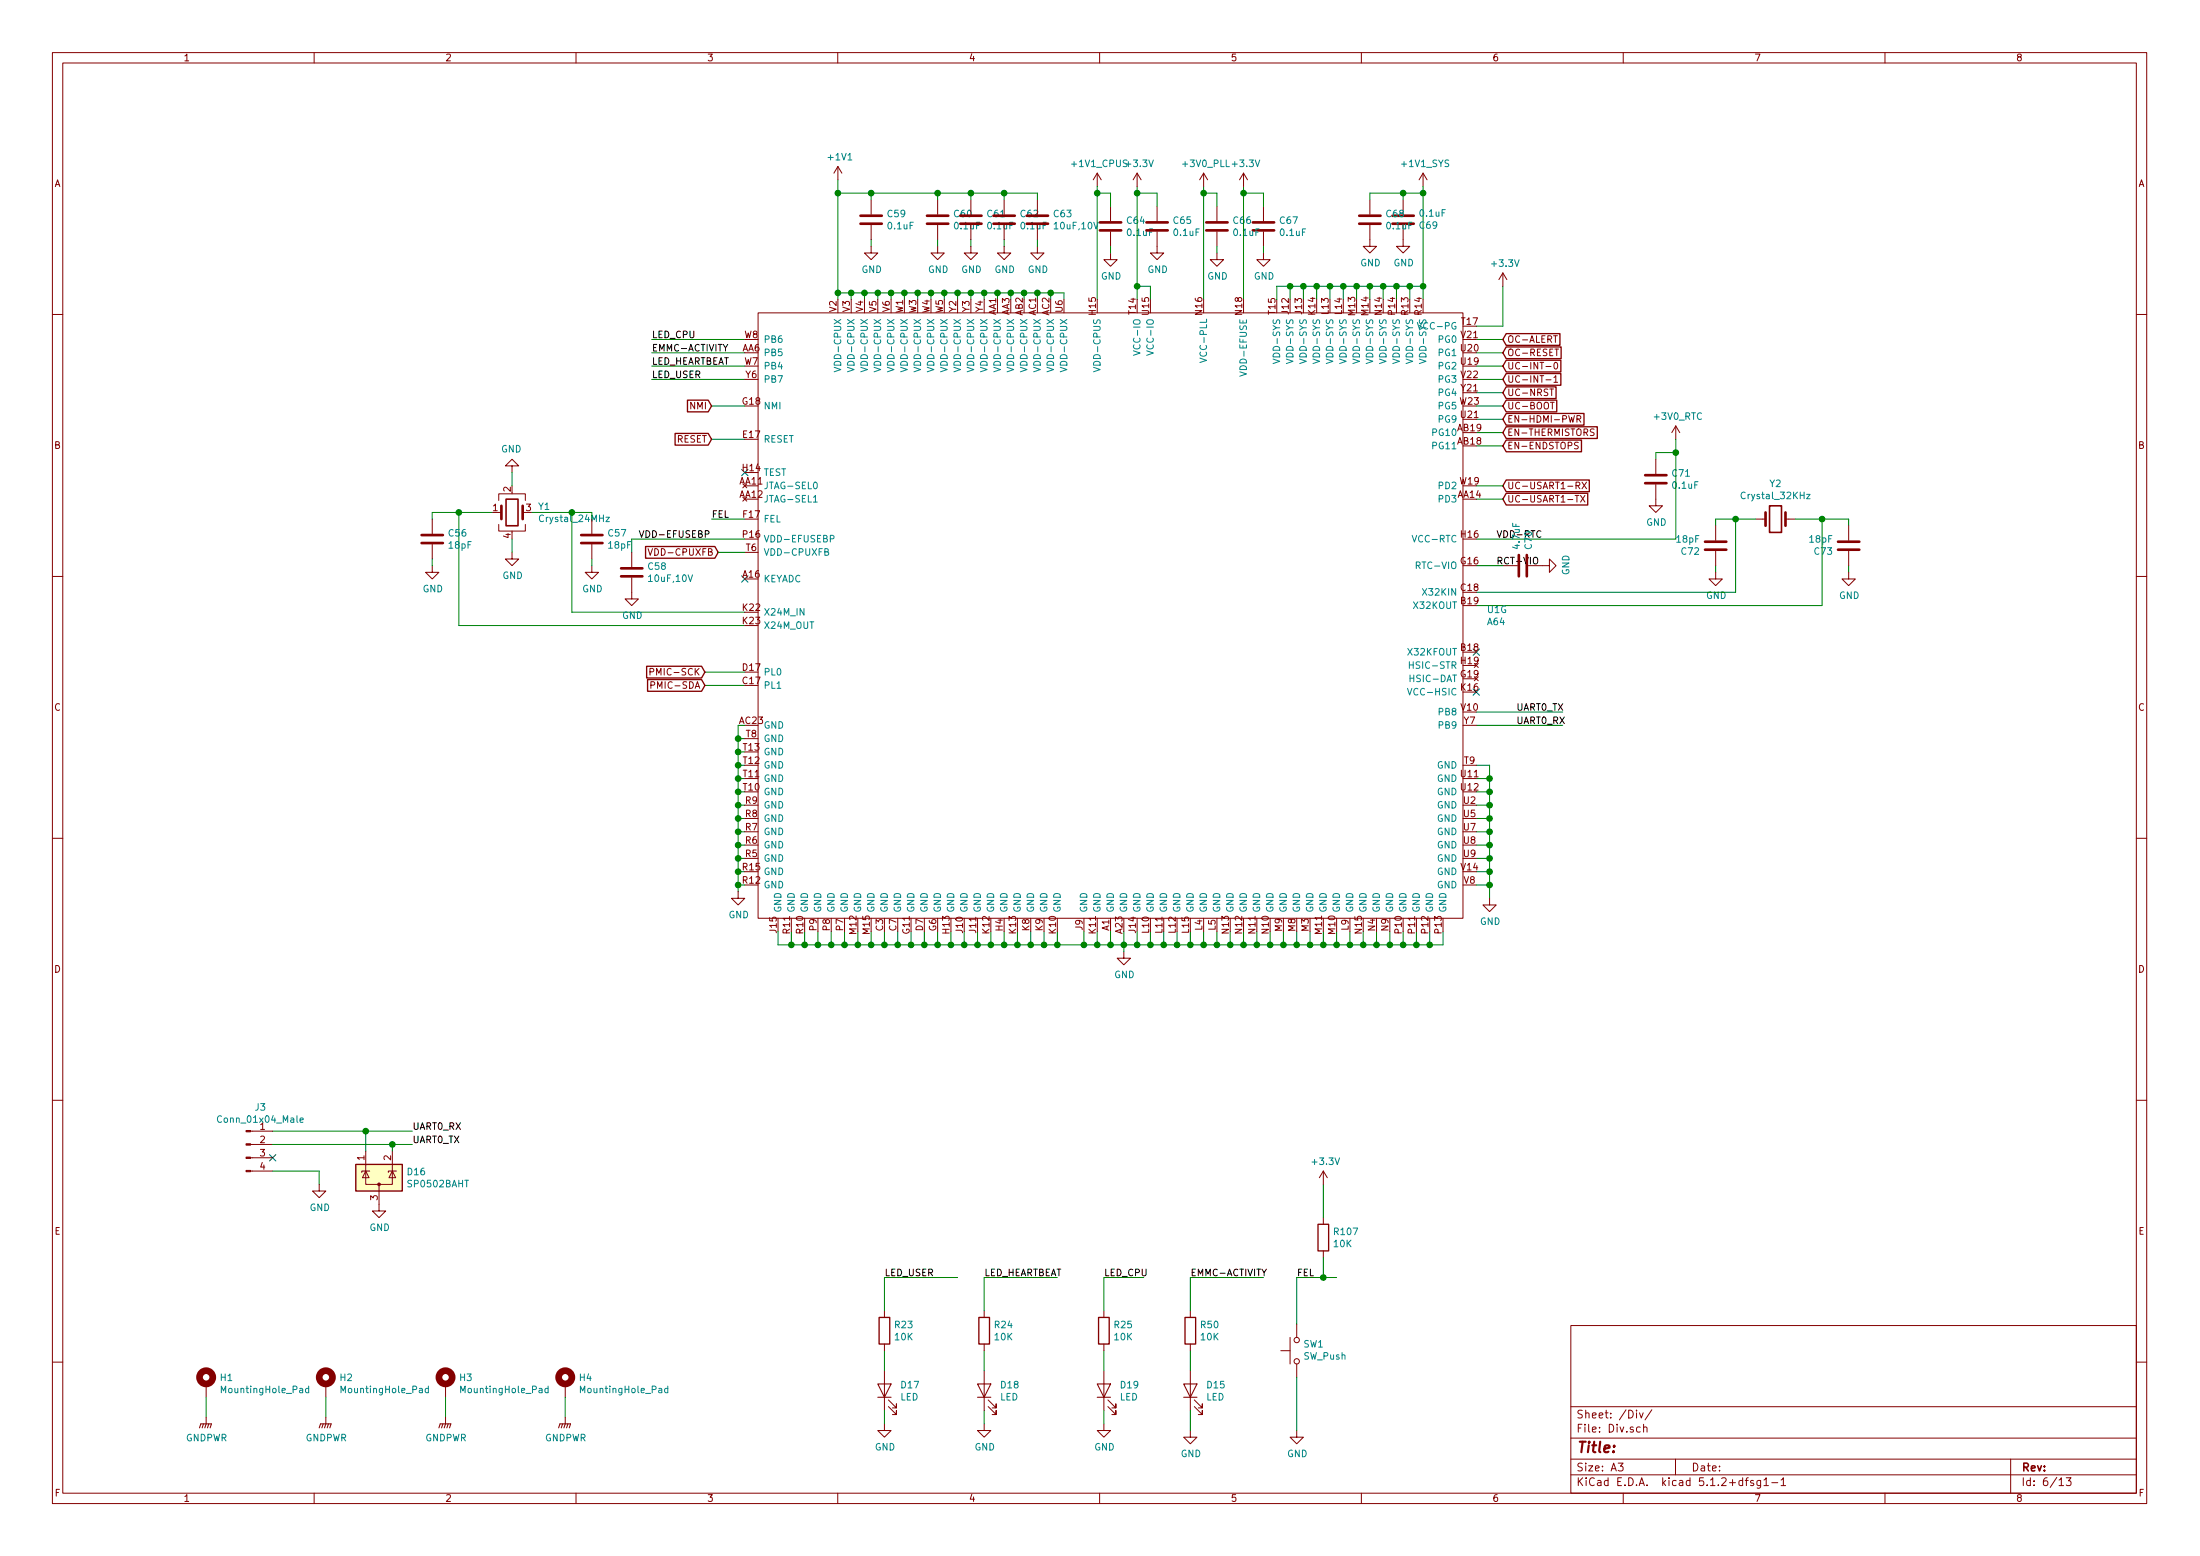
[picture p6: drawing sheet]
<svg xmlns="http://www.w3.org/2000/svg" width="420mm" height="297mm" viewBox="0 0 420 297" stroke-linecap="round" stroke-linejoin="round" font-family="sans-serif">
<g fill="none" stroke="#840000" stroke-width=".19">
<path d="M10 10h400v277h-400zM12 12h396v273.1h-396zM60 10v2M110 10v2M160 10v2M210 10v2M260 10v2M310 10v2M360 10v2M160 31.8l-.7 1.3M160 31.8v2.5M160 31.8l.8 1.3"/>
<path d="M166.4 38.1v2.8M179.1 38.1v2.8M185.4 38.1v2.8M191.8 38.1v2.8M198.1 38.1v2.8M209.5 33.1l-.7 1.2M209.5 33.1v2.5M209.5 33.1l.8 1.2M212.1 39.4v2.8M217.2 33.1l-.8 1.2M217.2 33.1v2.5M217.2 33.1l.7 1.2"/>
<path d="M221 39.4v2.8M229.9 33.1l-.8 1.2M229.9 33.1v2.5M229.9 33.1l.7 1.2M232.4 39.4v2.8M237.5 33.1l-.8 1.2M237.5 33.1v2.5M237.5 33.1l.8 1.2M241.3 39.4v2.8M261.6 38.1v2.8M268 38.1v2.8M271.8 33.1l-.8 1.2"/>
<path d="M271.8 33.1v2.5M271.8 33.1l.7 1.2M144.8 59.7h134.6v115.6h-134.6zM166.4 47v1.3h1.2l-1.2 1.3-1.3-1.3h1.3M166.4 43v2.8M179.1 47v1.3h1.2l-1.2 1.3-1.3-1.3h1.3M179.1 43v2.8M185.4 47v1.3h1.3l-1.3 1.3-1.3-1.3h1.3M185.4 43v2.8M191.8 47v1.3h1.2l-1.2 1.3-1.3-1.3h1.3M191.8 43v2.8M198.1 47v1.3h1.3l-1.3 1.3-1.3-1.3h1.3"/>
<path d="M198.1 43v2.8M212.1 48.3v1.3h1.3l-1.3 1.2-1.3-1.2h1.3M212.1 44.2v2.8M221 44.2v4.1h1.2l-1.2 1.3-1.3-1.3h1.3M232.4 48.3v1.3h1.3l-1.3 1.2-1.3-1.2h1.3M232.4 44.2v2.8M241.3 48.3v1.3h1.3l-1.3 1.2-1.3-1.2h1.3M241.3 44.2v2.8M261.6 43v4h1.3l-1.3 1.3-1.3-1.3h1.3M268 43v4h1.2l-1.2 1.3-1.3-1.3h1.3M287 52.1l-.7 1.3M287 52.1v2.5"/>
<path d="M287 52.1l.8 1.3M10 60h2M295.2 70h1M295.2 72.5h1M296 74.3h.7M296.1 76.8h.7M296.7 64.1h.7M296.8 72.1l.3-.4v1.3M296.8 73h.7M296.9 69.3l.2-.1a.67 .67 0 0 1 .4 .6 .67 .67 0 0 1-.4 .6l-.3-.4zM297 66.6h.7M299.6 79.3l.3 1.3 .3-.9 .2 .9 .3-1.3"/>
<path d="M301.2 80l.7-.1v-.4l-.7-.2v1.3M301.5 80l.4 .6M408 60h2M82.5 99.1v2.8M95.2 95.5v-1.2h5.1v1.2M95.2 97.8h.6M97.8 88.9h1.3l-1.3-1.2-1.3 1.2h1.3v1.3M99.8 97.8h.5M113 99.1v2.8M141.9 92.4l.7 .7M141.9 94.9l.7 .8M142.6 92.4l-.7 .7"/>
<path d="M142.6 94.9l-.7 .8M300.8 94.6h.7M301 92.7l.6-.1 .1-.1v-.3l-.7-.2v1.3M301.3 92.7l.4 .6M301.4 84.5l-.5-.1-.1 .1-.1 .3 .1 .2 .5 .2 .1 .3-.2 .2-.5-.1M301.9 94.6l.8 1.2M302.1 92l.9 1.3M302.7 94.6l-.8 1.2M303 92l-.9 1.3M304.4 82l-.4-.1-.3 .2 .1 .3 .6 .3v.3l-.2 .1h-.5M316.2 92.5v4.1h1.3l-1.3 1.2-1.2-1.2h1.2M316.2 87.7v2.8"/>
<path d="M320 81.3l-.7 1.3M320 81.3v2.6M320 81.3l.8 1.3M335.3 99.1h1.9M341 99.1h1.9M10 110h2M82.5 108v1.3h1.3l-1.3 1.2-1.2-1.2h1.2M82.5 103.9v2.8M95.2 100.1v1.3h5.1v-1.3M97.8 105.4v1.3h1.3l-1.3 1.3-1.3-1.3h1.3M113 108v1.3h1.3l-1.3 1.2-1.2-1.2h1.2M113 103.9v2.8"/>
<path d="M120.6 110.3v4h1.3l-1.3 1.3-1.2-1.3h1.2M120.6 105.4v2.8M123.8 104.7l.4 1.3 .4-1.3M291.8 108h4.1v-1.3l1.3 1.3-1.3 1.3v-1.3M327.7 109.3v1.2h1.2l-1.2 1.3-1.3-1.3h1.3M327.7 100.4v2.8M327.7 105.2v2.8M353.1 109.3v1.2h1.2l-1.2 1.3-1.3-1.3h1.3M353.1 100.4v2.8M353.1 105.2v2.8M408 110h2M124.1 128.3l.6-.1 .2-.2-.1-.3-.7-.1v1.3"/>
<path d="M124.3 130.8l.6-.1 .1-.1v-.3l-.7-.2v1.3M10 160h2M141 170.2v1.3h1.2l-1.2 1.3-1.3-1.3h1.3M284.5 171.5v1.3h1.2l-1.2 1.2-1.3-1.2h1.3M408 160h2M214.6 181.6v1.3h1.3l-1.3 1.3-1.2-1.3h1.2M10 210h2M47.9 218.5h4.2M47.9 215.9h4.2M69.8 219.7v3.9M74.9 219.7v3.9M408 210h2"/>
<path d="M47.9 223.6h4.2M47.9 221h4.2M61 226.1v1.3h1.2l-1.2 1.2-1.3-1.2h1.3M69.8 223.6v2.5h5.1v-2.5M69.8 223.6l.7 1.2h-1.3zM70.6 223.6h-1.5v.2M72.4 226.1v5.1h1.3l-1.3 1.2-1.3-1.2h1.3M74.9 223.6l.7 1.2h-1.3zM75.7 223.6h-1.5v.2M252.7 223.6v2.5M252.7 232.4v1.3M252.7 238.8v1.3"/>
<path d="M252.7 223.6l-.7 1.2M252.7 223.6l.8 1.2M168.9 250.2v1.3M168.9 256.6v1.2M188 250.2v1.3M188 256.6v1.2M210.8 250.2v1.3M210.8 256.6v1.2M227.3 250.2v1.3M227.3 256.6v1.2M244.6 257.8h1.8M246.4 255.3v5.1"/>
<path d="M247.6 252.8v2.5M300 253h108v32.1h-108zM10 260h2M39.4 264.2v2.5M39.4 270.5v1.3M62.2 264.2v2.5M62.2 270.5v1.3M85.1 264.2v2.5M85.1 270.5v1.3M107.9 264.2v2.5M107.9 270.5v1.3M168.9 271.8v1.3h1.3l-1.3 1.3-1.3-1.3h1.3"/>
<path d="M168.9 261.7v7.6M169.7 268.5l1.5 1.5v-.7v.7h-.8M169.7 267.2l1.5 1.6v-.8v.8h-.8M188 271.8v1.3h1.2l-1.2 1.3-1.3-1.3h1.3M188 261.7v7.6M188.7 268.5l1.5 1.5v-.7v.7h-.7M188.7 267.2l1.5 1.6v-.8v.8h-.7M210.8 271.8v1.3h1.3l-1.3 1.3-1.3-1.3h1.3M210.8 261.7v7.6M211.6 268.5l1.5 1.5v-.7v.7h-.8M211.6 267.2l1.5 1.6v-.8v.8h-.8M227.3 273.1v1.3h1.3l-1.3 1.2-1.2-1.2h1.2"/>
<path d="M227.3 261.7v7.6M228.1 268.5l1.5 1.5v-.7v.7h-.7M228.1 267.2l1.5 1.6v-.8v.8h-.7M247.6 273.1v1.3h1.3l-1.3 1.2-1.2-1.2h1.2M247.6 260.4v2.5M300 278.5h108M300 274.5h108M300 268.5h108M309 279.3h1l-.5 .6 .4 .1v.7l-.2 .1-.7-.1M312.5 269.2v.2M312.5 269.7v1M313.1 269.7l.4 1 .3-1"/>
<path d="M313.3 272.5l-.5-.1-.3 .3 .2 .6h.6M313.9 272.5h.1a.37 .37 0 0 1 .6 .1v.8M313.9 271.9v1.5M315.5 269.1l-1.3 2M320 278.5v3M384 278.5v6.6M408 260h2M60 285.1v1.9M110 285.1v1.9M160 285.1v1.9M210 285.1v1.9M260 285.1v1.9"/>
<path d="M300 281.5h108M310 285.1v1.9M333.3 282.6h.6M333.9 282.1l-.4 .2v1.3M334.9 282.7l-.4-.1-.2 .2 .1 .2 .5 .2v.3h-.6M336.2 282.6v1.2l-.3 .3-.3-.1M336.2 282.7l-.4-.1-.3 .3 .1 .6 .2 .1 .4-.1M336.9 282.5l.4-.4v1.5M336.9 283.6h.8M338.4 283h1.1M340.2 282.5l.4-.4v1.5M340.2 283.6h.8"/>
<path d="M360 285.1v1.9M393.2 282.5l.5-.4v1.5M393.2 283.6h.9M394.6 282.1h.9l-.5 .6 .5 .1v.7l-.3 .1-.6-.1"/>
<circle cx="247.7" cy="255.8" r=".51"/>
<circle cx="247.7" cy="259.9" r=".51"/>
</g>
<g fill="none" stroke="#840000" stroke-width="1.3">
<circle cx="39.4" cy="262.9" r="1.27"/>
<circle cx="62.2" cy="262.9" r="1.27"/>
<circle cx="85.1" cy="262.9" r="1.27"/>
<circle cx="107.9" cy="262.9" r="1.27"/>
</g>
<g fill="none" stroke="#008484" stroke-width=".19">
<path d="M159.3 70.1l1.3 .4-1.3 .5M161.8 70.1l1.3 .4-1.3 .5M164.4 70.1l1.3 .4-1.3 .5M166.9 70.1l1.3 .4-1.3 .5M169.5 70.1l1.2 .4-1.2 .5M172 70.1l1.3 .4-1.3 .5M174.5 70.1l1.3 .4-1.3 .5M177.1 70.1l1.3 .4-1.3 .5M179.6 70.1l1.3 .4-1.3 .5M182.2 70.1l1.2 .4-1.2 .5M184.7 70.1l1.3 .4-1.3 .5M187.2 70.1l1.3 .4-1.3 .5"/>
<path d="M189.8 70.1l1.3 .4-1.3 .5M192.3 70.1l1.3 .4-1.3 .5M194.9 70.1l1.2 .4-1.2 .5M197.4 70.1l1.3 .4-1.3 .5M199.9 70.1l1.3 .4-1.3 .5M202.5 70.1l1.3 .4-1.3 .5M208.8 70.1l1.3 .4-1.3 .5M216.5 67l1.2 .4-1.2 .4M219 67l1.3 .4-1.3 .4M229.2 68.4l1.2 .4-1.2 .4M236.8 71l1.2 .4-1.2 .4M243.1 68.5l1.3 .5-1.3 .4"/>
<path d="M245.7 68.5l1.2 .5-1.2 .4M248.2 68.5l1.3 .5-1.3 .4M250.7 68.5l1.3 .5-1.3 .4M253.3 68.5l1.3 .5-1.3 .4M255.8 68.5l1.3 .5-1.3 .4M258.4 68.5l1.2 .5-1.2 .4M260.9 68.5l1.3 .5-1.3 .4M263.4 68.5l1.3 .5-1.3 .4M266 68.5l1.3 .5-1.3 .4M268.5 68.5l1.3 .5-1.3 .4M271.1 68.5l1.2 .5-1.2 .4M115.7 98.7h.7l-.7 .9h.7"/>
<path d="M155.3 94.9l.4-.3v1.2M155.3 95.8h.8M155.5 92.2l.2-.2a.67 .67 0 0 1 .4 .7 .67 .67 0 0 1-.4 .6l-.4-.5zM345 94.4h.7l-.7 .8h.7M157.5 105.3h.6v-.4l-.6-.2v1.3h.5l.3-.2v-.2l-.3-.3M158.6 102.9l.6-.1v-.5l-.6-.1v1.3M269.7 102.2l.4 1.3 .5-1.3M270.5 107.9l.7-.1v-.4l-.7-.1v1.2M268.8 131.4l.4 1.3 .4-1.3M269.2 126.3v1.3M269.2 126.9h.7M269.3 128.9v1.2"/>
<path d="M269.3 129.5h.7M57.3 213.8l.6-.1v-.2l-.4-.1-.2 .2 .1 .6h.5M59 265.1l-.4-.1-.3 .3 .2 .5h.5M59 264.6v1.3M81.8 265.1l-.3-.1-.3 .3 .1 .5h.5M81.8 264.6v1.3M104.7 265.1l-.4-.1-.2 .3 .1 .5h.5M104.7 264.6v1.3M127.5 265.1l-.3-.1-.3 .3 .2 .5h.4M127.5 264.6v1.3"/>
</g>
<g fill="none" stroke="#008400" stroke-width=".19">
<path d="M160 34.3v22.9M160 36.9h38.1v1.2M166.4 36.9v1.2M179.1 36.9v1.2M185.4 36.9v1.2M191.8 36.9v1.2M209.5 35.6v21.6M209.5 36.9h2.6v2.5M217.2 36.9h3.8v2.5M217.2 35.6v21.6M229.9 35.6v21.6M229.9 36.9h2.5v2.5"/>
<path d="M237.5 35.6v21.6M237.5 36.9h3.8v2.5M268 36.9v1.2M271.8 36.9h-10.2v1.2M271.8 35.6v21.6M160 55.9h43.2v1.3M162.6 55.9v1.3M165.1 55.9v1.3M166.4 45.8v1.2M167.6 55.9v1.3M170.2 55.9v1.3M172.7 55.9v1.3"/>
<path d="M175.3 55.9v1.3M177.8 55.9v1.3M179.1 45.8v1.2M180.3 55.9v1.3M182.9 55.9v1.3M185.4 45.8v1.2M185.4 55.9v1.3M188 55.9v1.3M190.5 55.9v1.3M191.8 45.8v1.2M193 55.9v1.3M195.6 55.9v1.3"/>
<path d="M198.1 45.8v1.2M198.1 55.9v1.3M200.7 55.9v1.3M212.1 47v1.3M217.2 54.6h2.5v2.6M232.4 47v1.3M241.3 47v1.3M246.4 54.6v2.6M248.9 54.6v2.6M251.5 54.6v2.6M254 54.6v2.6M256.5 54.6v2.6"/>
<path d="M259.1 54.6v2.6M261.6 54.6v2.6M264.2 54.6v2.6M266.7 54.6v2.6M269.2 54.6v2.6M271.8 54.6h-28v2.6M287 54.6v7.7h-5.1M124.5 69.9h17.7M124.5 67.3h17.7M124.5 64.8h17.7M124.5 72.4h17.7M135.9 77.5h6.3"/>
<path d="M281.9 77.5h5.1M281.9 69.9h5.1M281.9 67.3h5.1M281.9 64.8h5.1M281.9 72.4h5.1M281.9 75h5.1M87.6 97.8v21.6h54.6M94 97.8h-11.5v1.3M97.8 90.2v2.5M101.6 97.8h11.4M109.2 97.8v19.1h33M135.9 83.9h6.3"/>
<path d="M135.9 99.1h6.3M281.9 80h5.1M281.9 95.3h5.1M281.9 92.7h5.1M281.9 82.6h5.1M281.9 85.1h5.1M320 86.4h-3.8v1.3M320 83.9v19h-38.1M331.5 99.1v14h-49.6M335.3 99.1h-7.6v1.3M342.9 99.1h10.2v1.3M348 99.1v16.5h-66.1"/>
<path d="M82.5 106.7v1.3M97.8 102.9v2.5M113 106.7v1.3M120.6 102.9h21.6M137.2 105.4h5M281.9 108h5.1M327.7 108v1.3M353.1 108v1.3M134.6 128.3h7.6M134.6 130.8h7.6M141 138.5v31.7M281.9 135.9h16.5"/>
<path d="M281.9 138.5h16.5M141 141h1.2M141 143.5h1.2M141 146.1h1.2M141 148.6h1.2M141 151.2h1.2M141 153.7h1.2M141 156.2h1.2M141 158.8h1.2M281.9 146.1h2.6v25.4M281.9 148.6h2.6M281.9 151.2h2.6"/>
<path d="M281.9 153.7h2.6M281.9 156.2h2.6M281.9 158.8h2.6M141 161.3h1.2M141 163.9h1.2M141 166.4h1.2M141 168.9h1.2M148.6 177.8v2.6h127v-2.6M151.1 177.8v2.6M153.7 177.8v2.6M156.2 177.8v2.6M158.7 177.8v2.6"/>
<path d="M161.3 177.8v2.6M163.8 177.8v2.6M166.4 177.8v2.6M168.9 177.8v2.6M171.4 177.8v2.6M174 177.8v2.6M176.5 177.8v2.6M179.1 177.8v2.6M181.6 177.8v2.6M184.1 177.8v2.6M186.7 177.8v2.6M189.2 177.8v2.6"/>
<path d="M191.8 177.8v2.6M194.3 177.8v2.6M196.8 177.8v2.6M199.4 177.8v2.6M201.9 177.8v2.6M207 177.8v2.6M209.5 177.8v2.6M212.1 177.8v2.6M214.6 177.8v3.8M217.2 177.8v2.6M219.7 177.8v2.6M222.2 177.8v2.6"/>
<path d="M224.8 177.8v2.6M227.3 177.8v2.6M229.9 177.8v2.6M232.4 177.8v2.6M234.9 177.8v2.6M237.5 177.8v2.6M240 177.8v2.6M242.6 177.8v2.6M245.1 177.8v2.6M247.6 177.8v2.6M250.2 177.8v2.6M252.7 177.8v2.6"/>
<path d="M255.3 177.8v2.6M257.8 177.8v2.6M260.3 177.8v2.6M262.9 177.8v2.6M265.4 177.8v2.6M268 177.8v2.6M270.5 177.8v2.6M273 177.8v2.6M281.9 161.3h2.6M281.9 163.9h2.6M281.9 166.4h2.6M281.9 168.9h2.6"/>
<path d="M52.1 215.9h26.6M52.1 218.5h26.6M69.8 215.9v3.8M74.9 218.5v1.2M52.1 223.6h8.9v2.5M252.7 226.1v6.3M168.9 257.8v3.9M182.9 243.9h-14v6.3M188 257.8v3.9M201.9 243.9h-13.9v6.3M210.8 257.8v3.9M218.4 243.9h-7.6v6.3"/>
<path d="M227.3 257.8v3.9M241.3 243.9h-14v6.3M252.7 240.1v3.8M255.3 243.9h-7.7v8.9M39.4 266.7v3.8M62.2 266.7v3.8M85.1 266.7v3.8M107.9 266.7v3.8M168.9 269.3v2.5M188 269.3v2.5M210.8 269.3v2.5M227.3 269.3v3.8"/>
<path d="M247.6 262.9v10.2"/>
</g>
<g fill="none" stroke="#840000" stroke-width=".2">
<path d="M38.1 272.6l.3-.8h2l-.3 .8M38.9 271.8l-.3 .8M39.4 271.8l-.3 .8M39.9 271.8l-.3 .8M61 272.6l.2-.8h2l-.2 .8M61.7 271.8l-.2 .8M62.2 271.8l-.2 .8M62.7 271.8l-.2 .8M83.8 272.6l.3-.8h2l-.2 .8M84.6 271.8l-.3 .8M85.1 271.8l-.3 .8M85.6 271.8l-.3 .8"/>
<path d="M106.7 272.6l.2-.8h2.1l-.3 .8M107.4 271.8l-.2 .8M107.9 271.8l-.2 .8M108.5 271.8l-.3 .8M167.6 264.2h2.6l-1.3 2.5zM167.6 266.7h2.6M186.7 264.2h2.5l-1.2 2.5zM186.7 266.7h2.5M209.5 264.2h2.6l-1.3 2.5zM209.5 266.7h2.6M226.1 264.2h2.5l-1.3 2.5zM226.1 266.7h2.5"/>
</g>
<path d="M96.6 95.3h2.3v5.1h-2.3zM337.9 96.6h2.3v5h-2.3z" fill="none" stroke="#840000" stroke-width=".3"/>
<g fill="none" stroke="#840000" stroke-width=".51">
<path d="M164.3 42.7h4.1M164.3 41.2h4.1M177 42.7h4.1M177 41.2h4.1M183.4 42.7h4.1M183.4 41.2h4.1M189.7 42.7h4.1M189.7 41.2h4.1M196.1 42.7h4.1M196.1 41.2h4.1M210.1 44h4M210.1 42.5h4"/>
<path d="M218.9 44h4.1M218.9 42.5h4.1M230.4 44h4M230.4 42.5h4M239.3 44h4M239.3 42.5h4M259.6 42.7h4.1M259.6 41.2h4.1M265.9 42.7h4.1M265.9 41.2h4.1M95.8 96.6v2.5M99.8 96.6v2.5"/>
<path d="M314.2 92.2h4.1M314.2 90.7h4.1M337.2 97.8v2.6M341 97.8v2.6M80.5 103.7h4.1M80.5 102.1h4.1M111 103.7h4.1M111 102.1h4.1M118.6 110h4.1M118.6 108.5h4.1M290.1 106v4M291.6 106v4"/>
<path d="M325.6 103.4h4.1M325.6 104.9h4.1M351 103.4h4.1M351 104.9h4.1"/>
</g>
<g fill="#008400" stroke="#008400" stroke-width=".25">
<circle cx="141" cy="143.5" r=".51"/>
<circle cx="141" cy="146.1" r=".51"/>
<circle cx="141" cy="148.6" r=".51"/>
<circle cx="141" cy="151.2" r=".51"/>
<circle cx="141" cy="153.7" r=".51"/>
<circle cx="141" cy="156.2" r=".51"/>
<circle cx="141" cy="158.8" r=".51"/>
<circle cx="141" cy="161.3" r=".51"/>
<circle cx="141" cy="163.9" r=".51"/>
<circle cx="141" cy="166.4" r=".51"/>
<circle cx="141" cy="168.9" r=".51"/>
<circle cx="153.7" cy="180.4" r=".51"/>
<circle cx="156.2" cy="180.4" r=".51"/>
<circle cx="158.8" cy="180.4" r=".51"/>
<circle cx="161.3" cy="180.4" r=".51"/>
<circle cx="163.8" cy="180.4" r=".51"/>
<circle cx="168.9" cy="180.4" r=".51"/>
<circle cx="171.5" cy="180.4" r=".51"/>
<circle cx="174" cy="180.4" r=".51"/>
<circle cx="176.5" cy="180.4" r=".51"/>
<circle cx="179.1" cy="180.4" r=".51"/>
<circle cx="181.6" cy="180.4" r=".51"/>
<circle cx="166.4" cy="180.4" r=".51"/>
<circle cx="184.2" cy="180.4" r=".51"/>
<circle cx="186.7" cy="180.4" r=".51"/>
<circle cx="189.2" cy="180.4" r=".51"/>
<circle cx="191.8" cy="180.4" r=".51"/>
<circle cx="194.3" cy="180.4" r=".51"/>
<circle cx="196.9" cy="180.4" r=".51"/>
<circle cx="199.4" cy="180.4" r=".51"/>
<circle cx="201.9" cy="180.4" r=".51"/>
<circle cx="209.6" cy="180.4" r=".51"/>
<circle cx="214.6" cy="180.4" r=".51"/>
<circle cx="219.7" cy="180.4" r=".51"/>
<circle cx="222.3" cy="180.4" r=".51"/>
<circle cx="224.8" cy="180.4" r=".51"/>
<circle cx="227.3" cy="180.4" r=".51"/>
<circle cx="229.9" cy="180.4" r=".51"/>
<circle cx="232.4" cy="180.4" r=".51"/>
<circle cx="235" cy="180.4" r=".51"/>
<circle cx="237.5" cy="180.4" r=".51"/>
<circle cx="240" cy="180.4" r=".51"/>
<circle cx="242.6" cy="180.4" r=".51"/>
<circle cx="245.1" cy="180.4" r=".51"/>
<circle cx="247.7" cy="180.4" r=".51"/>
<circle cx="250.2" cy="180.4" r=".51"/>
<circle cx="252.7" cy="180.4" r=".51"/>
<circle cx="255.3" cy="180.4" r=".51"/>
<circle cx="257.8" cy="180.4" r=".51"/>
<circle cx="260.3" cy="180.4" r=".51"/>
<circle cx="262.9" cy="180.4" r=".51"/>
<circle cx="265.4" cy="180.4" r=".51"/>
<circle cx="268" cy="180.4" r=".51"/>
<circle cx="270.5" cy="180.4" r=".51"/>
<circle cx="273" cy="180.4" r=".51"/>
<circle cx="284.5" cy="148.6" r=".51"/>
<circle cx="284.5" cy="151.2" r=".51"/>
<circle cx="284.5" cy="153.7" r=".51"/>
<circle cx="284.5" cy="156.2" r=".51"/>
<circle cx="284.5" cy="158.8" r=".51"/>
<circle cx="284.5" cy="161.3" r=".51"/>
<circle cx="284.5" cy="163.9" r=".51"/>
<circle cx="284.5" cy="166.4" r=".51"/>
<circle cx="284.5" cy="168.9" r=".51"/>
<circle cx="248.9" cy="54.6" r=".51"/>
<circle cx="251.5" cy="54.6" r=".51"/>
<circle cx="254" cy="54.6" r=".51"/>
<circle cx="256.5" cy="54.6" r=".51"/>
<circle cx="259.1" cy="54.6" r=".51"/>
<circle cx="261.6" cy="54.6" r=".51"/>
<circle cx="264.2" cy="54.6" r=".51"/>
<circle cx="266.7" cy="54.6" r=".51"/>
<circle cx="269.2" cy="54.6" r=".51"/>
<circle cx="162.6" cy="55.9" r=".51"/>
<circle cx="165.1" cy="55.9" r=".51"/>
<circle cx="167.6" cy="55.9" r=".51"/>
<circle cx="170.2" cy="55.9" r=".51"/>
<circle cx="172.7" cy="55.9" r=".51"/>
<circle cx="175.3" cy="55.9" r=".51"/>
<circle cx="177.8" cy="55.9" r=".51"/>
<circle cx="180.3" cy="55.9" r=".51"/>
<circle cx="182.9" cy="55.9" r=".51"/>
<circle cx="185.4" cy="55.9" r=".51"/>
<circle cx="188" cy="55.9" r=".51"/>
<circle cx="190.5" cy="55.9" r=".51"/>
<circle cx="193" cy="55.9" r=".51"/>
<circle cx="195.6" cy="55.9" r=".51"/>
<circle cx="198.1" cy="55.9" r=".51"/>
<circle cx="200.7" cy="55.9" r=".51"/>
<circle cx="160" cy="55.9" r=".51"/>
<circle cx="271.8" cy="54.6" r=".51"/>
<circle cx="109.2" cy="97.8" r=".51"/>
<circle cx="87.6" cy="97.8" r=".51"/>
<circle cx="160" cy="36.9" r=".51"/>
<circle cx="166.4" cy="36.9" r=".51"/>
<circle cx="179.1" cy="36.9" r=".51"/>
<circle cx="185.4" cy="36.9" r=".51"/>
<circle cx="209.5" cy="36.9" r=".51"/>
<circle cx="237.5" cy="36.9" r=".51"/>
<circle cx="271.8" cy="36.9" r=".51"/>
<circle cx="268" cy="36.9" r=".51"/>
<circle cx="217.2" cy="54.6" r=".51"/>
<circle cx="217.2" cy="36.9" r=".51"/>
<circle cx="229.9" cy="36.9" r=".51"/>
<circle cx="69.9" cy="215.9" r=".51"/>
<circle cx="74.9" cy="218.5" r=".51"/>
<circle cx="252.7" cy="243.9" r=".51"/>
<circle cx="348" cy="99.1" r=".51"/>
<circle cx="331.5" cy="99.1" r=".51"/>
<circle cx="320" cy="86.4" r=".51"/>
<circle cx="212.1" cy="180.4" r=".51"/>
<circle cx="207" cy="180.4" r=".51"/>
<circle cx="217.2" cy="180.4" r=".51"/>
<circle cx="141" cy="141" r=".51"/>
<circle cx="246.4" cy="54.6" r=".51"/>
<circle cx="151.1" cy="180.4" r=".51"/>
<circle cx="191.8" cy="36.9" r=".51"/>
</g>
<g fill="none" stroke="#840000" stroke-width=".25">
<path d="M131.3 76.4h4l.6 1.1-.6 1.1h-4zM287.7 63.7h10.2v2.2h-10.2l-.7-1.1zM287.7 66.2h10.4v2.3h-10.4l-.7-1.2zM287.7 68.8h10.4v2.2h-10.4l-.7-1.1zM287.7 71.3h10.4v2.2h-10.4l-.7-1.1zM287.7 73.8h9.5v2.3h-9.5l-.7-1.1zM287.7 76.4h9.6v2.2h-9.6l-.7-1.1zM287.7 78.9h14.8v2.3h-14.8l-.7-1.2zM128.9 82.7h6.4l.6 1.2-.6 1.1h-6.4zM287.7 91.6h15.8v2.3h-15.8l-.7-1.2zM287.7 94.2h15.5v2.2h-15.5l-.7-1.1zM287.7 81.5h17.4v2.2h-17.4l-.7-1.1z"/>
<path d="M287.7 84h14.3v2.2h-14.3l-.7-1.1zM123.3 104.3h13.2l.7 1.1-.7 1.2h-13.2zM123.5 127.2h10.5l.6 1.1-.6 1.1h-10.5zM123.7 129.7h10.3l.6 1.1-.6 1.2h-10.3zM67.9 222.3h8.9v5.1h-8.9zM251.7 233.7h2v5.1h-2zM167.9 251.5h2v5.1h-2zM186.9 251.5h2.1v5.1h-2.1zM209.8 251.5h2v5.1h-2zM226.3 251.5h2v5.1h-2z"/>
</g>
<g fill="#840000" stroke="#840000" stroke-width=".19">
<path d="M47 223.4h.9v.3h-.9z"/>
<path d="M47 220.9h.9v.2h-.9z"/>
<path d="M47 218.3h.9v.3h-.9z"/>
<path d="M47 215.8h.9v.3h-.9z"/>
<circle cx="72.4" cy="226.1" r=".25"/>
</g>
<path d="M141.6 89.6l1.2 1.2M142.8 89.6l-1.2 1.2M141.6 109.9l1.2 1.2M142.8 109.9l-1.2 1.2M281.3 123.9l1.2 1.2M281.3 131.5l1.2 1.2M282.5 123.9l-1.2 1.2M282.5 131.5l-1.2 1.2M51.5 220.4l1.2 1.2M52.7 220.4l-1.2 1.2" fill="none" stroke="#000084" stroke-width=".19"/>
<path d="M67.9 222.3h8.9v5.1h-8.9z" fill="#ffffc2" stroke="#ffffc2" stroke-width=".19"/>
<path d="M134.7 102l.7-.1v-.5l-.7-.1v1.3M285.9 101.3l.5 1.3 .4-1.3M287.2 101.3a.64 .64 0 0 1 .7 .6 .64 .64 0 0 1-.7 .7zM292.9 106.6l.2-.2a.44 .44 0 0 1 .6 .4l-.1 .7-.5 .2-.2-.2zM294.3 101.4a.6 .6 0 0 0-.9 .4 .6 .6 0 0 0 .6 .8l.3-.2" fill="none" stroke="#000" stroke-width=".19"/>
<text font-size="2.8" fill="#840000" x="301" y="277.3">Title:</text>
<g font-size="2.1" fill="#840000">
<text x="301" y="273.5">File: Div.sch</text>
<text x="301" y="270.8">Sheet: /Div/</text>
<text x="301" y="280.9">Size: A3</text>
<text x="323" y="280.9">Date:</text>
<text x="386" y="280.9">Rev:</text>
<text x="301" y="283.7">KiCad E.D.A. kicad 5.1.2+dfsg1-1</text>
<text x="386" y="283.7">Id: 6/13</text>
</g>
<g font-size="1.8" fill="#840000">
<text x="35" y="11.7">1</text>
<text x="85" y="11.7">2</text>
<text x="135" y="11.7">3</text>
<text x="185" y="11.7">4</text>
<text x="235" y="11.7">5</text>
<text x="285" y="11.7">6</text>
<text x="335" y="11.7">7</text>
<text x="385" y="11.7">8</text>
<text x="10.4" y="35.7">A</text>
<text x="408.4" y="35.7">A</text>
<text x="159.8" y="59.5" transform="rotate(-90 159.8 59.5)">V2</text>
<text x="162.3" y="59.5" transform="rotate(-90 162.3 59.5)">V3</text>
<text x="164.8" y="59.5" transform="rotate(-90 164.8 59.5)">V4</text>
<text x="167.4" y="59.5" transform="rotate(-90 167.4 59.5)">V5</text>
<text x="169.9" y="59.5" transform="rotate(-90 169.9 59.5)">V6</text>
<text x="172.5" y="59.8" transform="rotate(-90 172.5 59.8)">W1</text>
<text x="175" y="59.8" transform="rotate(-90 175 59.8)">W3</text>
<text x="177.5" y="59.8" transform="rotate(-90 177.5 59.8)">W4</text>
<text x="180.1" y="59.8" transform="rotate(-90 180.1 59.8)">W5</text>
<text x="182.6" y="59.5" transform="rotate(-90 182.6 59.5)">Y2</text>
<text x="185.2" y="59.5" transform="rotate(-90 185.2 59.5)">Y3</text>
<text x="187.7" y="59.5" transform="rotate(-90 187.7 59.5)">Y4</text>
<text x="202.9" y="59.6" transform="rotate(-90 202.9 59.6)">U6</text>
<text x="216.9" y="60" transform="rotate(-90 216.9 60)">T14</text>
<text x="243.6" y="60" transform="rotate(-90 243.6 60)">T15</text>
<text x="246.1" y="59.9" transform="rotate(-90 246.1 59.9)">J12</text>
<text x="248.7" y="59.9" transform="rotate(-90 248.7 59.9)">J13</text>
<text x="253.7" y="60" transform="rotate(-90 253.7 60)">L13</text>
<text x="256.3" y="60" transform="rotate(-90 256.3 60)">L14</text>
<text x="142.2" y="64.6">W8</text>
<text x="190.2" y="60.2" transform="rotate(-90 190.2 60.2)">AA1</text>
<text x="192.8" y="60.2" transform="rotate(-90 192.8 60.2)">AA3</text>
<text x="195.3" y="60.2" transform="rotate(-90 195.3 60.2)">AB2</text>
<text x="197.9" y="60.2" transform="rotate(-90 197.9 60.2)">AC1</text>
<text x="200.4" y="60.2" transform="rotate(-90 200.4 60.2)">AC2</text>
<text x="209.3" y="60.1" transform="rotate(-90 209.3 60.1)">H15</text>
<text x="219.5" y="60.1" transform="rotate(-90 219.5 60.1)">U15</text>
<text x="229.6" y="60.1" transform="rotate(-90 229.6 60.1)">N16</text>
<text x="237.2" y="60.1" transform="rotate(-90 237.2 60.1)">N18</text>
<text x="251.2" y="60.1" transform="rotate(-90 251.2 60.1)">K14</text>
<text x="258.8" y="60.2" transform="rotate(-90 258.8 60.2)">M13</text>
<text x="261.4" y="60.2" transform="rotate(-90 261.4 60.2)">M14</text>
<text x="263.9" y="60.1" transform="rotate(-90 263.9 60.1)">N14</text>
<text x="266.4" y="60" transform="rotate(-90 266.4 60)">P14</text>
<text x="269" y="60.1" transform="rotate(-90 269 60.1)">R13</text>
<text x="271.5" y="60.1" transform="rotate(-90 271.5 60.1)">R14</text>
<text x="279.1" y="64.6">V21</text>
<text x="279.1" y="62">T17</text>
<text x="287.8" y="65.4">OC-ALERT</text>
<text x="141.8" y="67.1">AA6</text>
<text x="142.2" y="69.6">W7</text>
<text x="279" y="69.6">U19</text>
<text x="279" y="67.1">U20</text>
<text x="287.8" y="68">OC-RESET</text>
<text x="287.8" y="70.5">UC-INT-0</text>
<text x="141.8" y="77.3">G18</text>
<text x="142.4" y="72.2">Y6</text>
<text x="278.9" y="77.3">W23</text>
<text x="279.1" y="72.2">V22</text>
<text x="279.1" y="74.7">Y21</text>
<text x="287.8" y="73.1">UC-INT-1</text>
<text x="287.8" y="75.6">UC-NRST</text>
<text x="131.9" y="78.1">NMI</text>
<text x="141.9" y="83.6">E17</text>
<text x="278.4" y="82.3">AB19</text>
<text x="279" y="79.8">U21</text>
<text x="287.8" y="78.1">UC-BOOT</text>
<text x="287.8" y="80.7">EN-HDMI-PWR</text>
<text x="287.8" y="83.2">EN-THERMISTORS</text>
<text x="10.4" y="85.7">B</text>
<text x="129.2" y="84.5">RESET</text>
<text x="141.9" y="90">H14</text>
<text x="278.4" y="84.9">AB18</text>
<text x="287.8" y="85.8">EN-ENDSTOPS</text>
<text x="408.4" y="85.7">B</text>
<text x="97.5" y="93.9" transform="rotate(-90 97.5 93.9)">2</text>
<text x="141.2" y="92.5">AA11</text>
<text x="141.2" y="95">AA12</text>
<text x="278.4" y="95">AA14</text>
<text x="278.9" y="92.5">W19</text>
<text x="287.8" y="93.4">UC-USART1-RX</text>
<text x="287.8" y="95.9">UC-USART1-TX</text>
<text x="94.1" y="97.6">1</text>
<text x="100.5" y="97.6">3</text>
<text x="142" y="98.8">F17</text>
<text x="97.5" y="102.8" transform="rotate(-90 97.5 102.8)">4</text>
<text x="124.8" y="106.1">VDD-CPUXFB</text>
<text x="141.9" y="102.7">P16</text>
<text x="142.5" y="105.2">T6</text>
<text x="279" y="107.7">G16</text>
<text x="279" y="102.7">H16</text>
<text x="285.8" y="107.7">RCT-VIO</text>
<text x="141.9" y="110.3">A16</text>
<text x="279" y="112.8">C18</text>
<text x="141.9" y="116.6">K22</text>
<text x="141.9" y="119.2">K23</text>
<text x="279" y="115.4">B19</text>
<text x="279" y="124.2">B18</text>
<text x="125.1" y="128.9">PMIC-SCK</text>
<text x="125.1" y="131.5">PMIC-SDA</text>
<text x="141.9" y="130.6">C17</text>
<text x="141.9" y="128.1">D17</text>
<text x="279" y="129.3">G19</text>
<text x="279" y="126.8">H19</text>
<text x="279" y="131.9">K16</text>
<text x="10.4" y="135.7">C</text>
<text x="279.1" y="135.7">V10</text>
<text x="408.4" y="135.7">C</text>
<text x="142" y="143.3">T13</text>
<text x="142.5" y="140.8">T8</text>
<text x="279.6" y="138.2">Y7</text>
<text x="142" y="148.4">T11</text>
<text x="142" y="145.8">T12</text>
<text x="279" y="148.4">U11</text>
<text x="279.7" y="145.8">T9</text>
<text x="142" y="150.9">T10</text>
<text x="142.4" y="156">R8</text>
<text x="142.4" y="153.5">R9</text>
<text x="279" y="150.9">U12</text>
<text x="279.6" y="153.5">U2</text>
<text x="279.6" y="156">U5</text>
<text x="142.4" y="161.1">R6</text>
<text x="142.4" y="158.5">R7</text>
<text x="279.6" y="158.5">U7</text>
<text x="279.6" y="161.1">U8</text>
<text x="141.9" y="166.2">R15</text>
<text x="142.4" y="163.6">R5</text>
<text x="279.1" y="166.2">V14</text>
<text x="279.6" y="163.6">U9</text>
<text x="141.9" y="168.7">R12</text>
<text x="279.6" y="168.7">V8</text>
<text x="148.3" y="178" transform="rotate(-90 148.3 178)">J15</text>
<text x="150.9" y="178.2" transform="rotate(-90 150.9 178.2)">R11</text>
<text x="153.4" y="178.2" transform="rotate(-90 153.4 178.2)">R10</text>
<text x="156" y="177.6" transform="rotate(-90 156 177.6)">P9</text>
<text x="158.5" y="177.6" transform="rotate(-90 158.5 177.6)">P8</text>
<text x="161" y="177.6" transform="rotate(-90 161 177.6)">P7</text>
<text x="163.6" y="178.3" transform="rotate(-90 163.6 178.3)">M12</text>
<text x="166.1" y="178.3" transform="rotate(-90 166.1 178.3)">M15</text>
<text x="168.7" y="177.7" transform="rotate(-90 168.7 177.7)">C3</text>
<text x="171.2" y="177.7" transform="rotate(-90 171.2 177.7)">C7</text>
<text x="173.7" y="178.2" transform="rotate(-90 173.7 178.2)">G11</text>
<text x="176.3" y="177.7" transform="rotate(-90 176.3 177.7)">D7</text>
<text x="178.8" y="177.7" transform="rotate(-90 178.8 177.7)">G6</text>
<text x="181.4" y="178.2" transform="rotate(-90 181.4 178.2)">H13</text>
<text x="183.9" y="178" transform="rotate(-90 183.9 178)">J10</text>
<text x="186.4" y="178" transform="rotate(-90 186.4 178)">J11</text>
<text x="189" y="178.2" transform="rotate(-90 189 178.2)">K12</text>
<text x="191.5" y="177.7" transform="rotate(-90 191.5 177.7)">H4</text>
<text x="194.1" y="178.2" transform="rotate(-90 194.1 178.2)">K13</text>
<text x="196.6" y="177.7" transform="rotate(-90 196.6 177.7)">K8</text>
<text x="199.1" y="177.7" transform="rotate(-90 199.1 177.7)">K9</text>
<text x="201.7" y="178.2" transform="rotate(-90 201.7 178.2)">K10</text>
<text x="206.8" y="177.5" transform="rotate(-90 206.8 177.5)">J9</text>
<text x="209.3" y="178.2" transform="rotate(-90 209.3 178.2)">K11</text>
<text x="211.8" y="177.7" transform="rotate(-90 211.8 177.7)">A1</text>
<text x="214.4" y="178.2" transform="rotate(-90 214.4 178.2)">A23</text>
<text x="216.9" y="178" transform="rotate(-90 216.9 178)">J14</text>
<text x="219.5" y="178.1" transform="rotate(-90 219.5 178.1)">L10</text>
<text x="222" y="178.1" transform="rotate(-90 222 178.1)">L11</text>
<text x="224.5" y="178.1" transform="rotate(-90 224.5 178.1)">L12</text>
<text x="227.1" y="178.1" transform="rotate(-90 227.1 178.1)">L15</text>
<text x="229.6" y="177.6" transform="rotate(-90 229.6 177.6)">L4</text>
<text x="232.2" y="177.6" transform="rotate(-90 232.2 177.6)">L5</text>
<text x="234.7" y="178.2" transform="rotate(-90 234.7 178.2)">N13</text>
<text x="237.2" y="178.2" transform="rotate(-90 237.2 178.2)">N12</text>
<text x="239.8" y="178.2" transform="rotate(-90 239.8 178.2)">N11</text>
<text x="242.3" y="178.2" transform="rotate(-90 242.3 178.2)">N10</text>
<text x="244.9" y="177.8" transform="rotate(-90 244.9 177.8)">M9</text>
<text x="247.4" y="177.8" transform="rotate(-90 247.4 177.8)">M8</text>
<text x="249.9" y="177.8" transform="rotate(-90 249.9 177.8)">M3</text>
<text x="252.5" y="178.3" transform="rotate(-90 252.5 178.3)">M11</text>
<text x="255" y="178.3" transform="rotate(-90 255 178.3)">M10</text>
<text x="257.6" y="177.6" transform="rotate(-90 257.6 177.6)">L9</text>
<text x="260.1" y="178.2" transform="rotate(-90 260.1 178.2)">N15</text>
<text x="262.6" y="177.7" transform="rotate(-90 262.6 177.7)">N4</text>
<text x="265.2" y="177.7" transform="rotate(-90 265.2 177.7)">N9</text>
<text x="267.7" y="178.1" transform="rotate(-90 267.7 178.1)">P10</text>
<text x="270.3" y="178.1" transform="rotate(-90 270.3 178.1)">P11</text>
<text x="272.8" y="178.1" transform="rotate(-90 272.8 178.1)">P12</text>
<text x="275.3" y="178.1" transform="rotate(-90 275.3 178.1)">P13</text>
<text x="10.4" y="185.7">D</text>
<text x="408.4" y="185.7">D</text>
<text x="49.7" y="215.7">1</text>
<text x="49.7" y="218.2">2</text>
<text x="49.7" y="220.8">3</text>
<text x="69.6" y="221.5" transform="rotate(-90 69.6 221.5)">1</text>
<text x="74.7" y="221.5" transform="rotate(-90 74.7 221.5)">2</text>
<text x="49.7" y="223.3">4</text>
<text x="72.1" y="229.1" transform="rotate(-90 72.1 229.1)">3</text>
<text x="10.4" y="235.7">E</text>
<text x="408.4" y="235.7">E</text>
<text x="10.5" y="285.7">F</text>
<text x="35" y="286.7">1</text>
<text x="85" y="286.7">2</text>
<text x="135" y="286.7">3</text>
<text x="185" y="286.7">4</text>
<text x="235" y="286.7">5</text>
<text x="285" y="286.7">6</text>
<text x="335" y="286.7">7</text>
<text x="385" y="286.7">8</text>
<text x="408.5" y="285.7">F</text>
</g>
<g font-size="1.8" fill="#008484">
<text x="158.3" y="30.6">+1V1</text>
<text x="204.9" y="31.9">+1V1_CPUS+3.3V</text>
<text x="226" y="31.9">+3V0_PLL +3.3V</text>
<text x="267.8" y="31.9">+1V1_SYS</text>
<text x="169.6" y="41.5">C59</text>
<text x="182.3" y="41.5">C60</text>
<text x="188.6" y="41.5">C61</text>
<text x="195" y="41.5">C62</text>
<text x="201.3" y="41.5">C63</text>
<text x="264.8" y="41.5">C68</text>
<text x="271.3" y="41.4">0.1uF</text>
<text x="169.7" y="43.8">0.1uF</text>
<text x="182.4" y="43.8">0.1uF</text>
<text x="188.7" y="43.8">0.1uF</text>
<text x="195.1" y="43.8">0.1uF</text>
<text x="201.6" y="43.8">10uF,10V</text>
<text x="215.3" y="42.7">C64</text>
<text x="215.4" y="45">0.1uF</text>
<text x="224.2" y="42.7">C65</text>
<text x="224.3" y="45">0.1uF</text>
<text x="235.6" y="42.7">C66</text>
<text x="235.7" y="45">0.1uF</text>
<text x="244.5" y="42.7">C67</text>
<text x="244.6" y="45">0.1uF</text>
<text x="264.9" y="43.8">0.1uF</text>
<text x="271.2" y="43.7">C69</text>
<text x="164.5" y="52.1">GND</text>
<text x="177.2" y="52.1">GND</text>
<text x="183.6" y="52.1">GND</text>
<text x="189.9" y="52.1">GND</text>
<text x="196.3" y="52.1">GND</text>
<text x="210.3" y="53.4">GND</text>
<text x="219.2" y="52.1">GND</text>
<text x="230.6" y="53.4">GND</text>
<text x="239.5" y="53.4">GND</text>
<text x="259.8" y="50.8">GND</text>
<text x="266.1" y="50.8">GND</text>
<text x="285.1" y="50.9">+3.3V</text>
<text x="145.8" y="65.4">PB6</text>
<text x="271.5" y="62.9">VCC-PG</text>
<text x="274.9" y="65.4">PG0</text>
<text x="145.8" y="68">PB5</text>
<text x="145.8" y="70.5">PB4</text>
<text x="160.7" y="70" transform="rotate(-90 160.7 70)">VDD-CPUX</text>
<text x="163.2" y="70" transform="rotate(-90 163.2 70)">VDD-CPUX</text>
<text x="165.7" y="70" transform="rotate(-90 165.7 70)">VDD-CPUX</text>
<text x="168.3" y="70" transform="rotate(-90 168.3 70)">VDD-CPUX</text>
<text x="170.8" y="70" transform="rotate(-90 170.8 70)">VDD-CPUX</text>
<text x="173.4" y="70" transform="rotate(-90 173.4 70)">VDD-CPUX</text>
<text x="175.9" y="70" transform="rotate(-90 175.9 70)">VDD-CPUX</text>
<text x="178.4" y="70" transform="rotate(-90 178.4 70)">VDD-CPUX</text>
<text x="181" y="70" transform="rotate(-90 181 70)">VDD-CPUX</text>
<text x="183.5" y="70" transform="rotate(-90 183.5 70)">VDD-CPUX</text>
<text x="186.1" y="70" transform="rotate(-90 186.1 70)">VDD-CPUX</text>
<text x="188.6" y="70" transform="rotate(-90 188.6 70)">VDD-CPUX</text>
<text x="191.1" y="70" transform="rotate(-90 191.1 70)">VDD-CPUX</text>
<text x="193.7" y="70" transform="rotate(-90 193.7 70)">VDD-CPUX</text>
<text x="196.2" y="70" transform="rotate(-90 196.2 70)">VDD-CPUX</text>
<text x="198.8" y="70" transform="rotate(-90 198.8 70)">VDD-CPUX</text>
<text x="201.3" y="70" transform="rotate(-90 201.3 70)">VDD-CPUX</text>
<text x="203.8" y="70" transform="rotate(-90 203.8 70)">VDD-CPUX</text>
<text x="210.2" y="70" transform="rotate(-90 210.2 70)">VDD-CPUS</text>
<text x="217.8" y="66.9" transform="rotate(-90 217.8 66.9)">VCC-IO</text>
<text x="220.3" y="66.9" transform="rotate(-90 220.3 66.9)">VCC-IO</text>
<text x="230.5" y="68.4" transform="rotate(-90 230.5 68.4)">VCC-PLL</text>
<text x="238.1" y="71" transform="rotate(-90 238.1 71)">VDD-EFUSE</text>
<text x="244.5" y="68.6" transform="rotate(-90 244.5 68.6)">VDD-SYS</text>
<text x="247" y="68.6" transform="rotate(-90 247 68.6)">VDD-SYS</text>
<text x="249.6" y="68.6" transform="rotate(-90 249.6 68.6)">VDD-SYS</text>
<text x="252.1" y="68.6" transform="rotate(-90 252.1 68.6)">VDD-SYS</text>
<text x="254.6" y="68.6" transform="rotate(-90 254.6 68.6)">VDD-SYS</text>
<text x="257.2" y="68.6" transform="rotate(-90 257.2 68.6)">VDD-SYS</text>
<text x="259.7" y="68.6" transform="rotate(-90 259.7 68.6)">VDD-SYS</text>
<text x="262.3" y="68.6" transform="rotate(-90 262.3 68.6)">VDD-SYS</text>
<text x="264.8" y="68.6" transform="rotate(-90 264.8 68.6)">VDD-SYS</text>
<text x="267.3" y="68.6" transform="rotate(-90 267.3 68.6)">VDD-SYS</text>
<text x="269.9" y="68.6" transform="rotate(-90 269.9 68.6)">VDD-SYS</text>
<text x="272.4" y="68.6" transform="rotate(-90 272.4 68.6)">VDD-SYS</text>
<text x="274.9" y="70.5">PG2</text>
<text x="274.9" y="68">PG1</text>
<text x="145.8" y="73.1">PB7</text>
<text x="274.9" y="73.1">PG3</text>
<text x="274.9" y="75.6">PG4</text>
<text x="145.8" y="78.1">NMI</text>
<text x="273.9" y="83.2">PG10</text>
<text x="274.9" y="78.1">PG5</text>
<text x="274.9" y="80.7">PG9</text>
<text x="316" y="80.1">+3V0_RTC</text>
<text x="95.7" y="86.4">GND</text>
<text x="145.8" y="84.5">RESET</text>
<text x="273.9" y="85.8">PG11</text>
<text x="145.8" y="93.4">JTAG-SEL0</text>
<text x="145.8" y="95.9">JTAG-SEL1</text>
<text x="145.8" y="90.8">TEST</text>
<text x="275" y="95.9">PD3</text>
<text x="275" y="93.4">PD2</text>
<text x="319.4" y="91">C71</text>
<text x="319.5" y="93.3">0.1uF</text>
<text x="332.9" y="95.3">Crystal_32KHz</text>
<text x="338" y="93">Y2</text>
<text x="102.9" y="97.3">Y1</text>
<text x="145.8" y="99.7">FEL</text>
<text x="314.4" y="100.4">GND</text>
<text x="85.8" y="102.4">C56</text>
<text x="85.8" y="104.7">18pF</text>
<text x="116.2" y="102.4">C57</text>
<text x="145.8" y="103.5">VDD-EFUSEBP</text>
<text x="145.8" y="106.1">VDD-CPUXFB</text>
<text x="270.4" y="103.5">VCC-RTC</text>
<text x="290.2" y="104.7" transform="rotate(-90 290.2 104.7)">4.7uF</text>
<text x="292.6" y="104.8" transform="rotate(-90 292.6 104.8)">C70</text>
<text x="320.3" y="103.6">18pF</text>
<text x="321.2" y="105.9">C72</text>
<text x="345.7" y="103.6">18pF</text>
<text x="346.6" y="105.9">C73</text>
<text x="80.7" y="113.1">GND</text>
<text x="96" y="110.5">GND</text>
<text x="111.2" y="113.1">GND</text>
<text x="123.9" y="108.8">C58</text>
<text x="124.1" y="111.1">10uF,10V</text>
<text x="145.8" y="111.2">KEYADC</text>
<text x="271.1" y="108.6">RTC-VIO</text>
<text x="272.2" y="113.7">X32KIN</text>
<text x="299.7" y="109.8" transform="rotate(-90 299.7 109.8)">GND</text>
<text x="118.8" y="118.1">GND</text>
<text x="145.8" y="117.5">X24M_IN</text>
<text x="270.2" y="116.2">X32KOUT</text>
<text x="284.1" y="117">U1G</text>
<text x="284.1" y="119.3">A64</text>
<text x="325.8" y="114.3">GND</text>
<text x="351.2" y="114.3">GND</text>
<text x="145.8" y="120.1">X24M_OUT</text>
<text x="269.1" y="125.1">X32KFOUT</text>
<text x="145.8" y="131.5">PL1</text>
<text x="145.8" y="128.9">PL0</text>
<text x="269.9" y="130.2">HSIC-DAT</text>
<text x="270" y="127.7">HSIC-STR</text>
<text x="269.8" y="132.8">VCC-HSIC</text>
<text x="275" y="136.6">PB8</text>
<text x="145.8" y="139.1">GND</text>
<text x="145.8" y="141.6">GND</text>
<text x="275" y="139.1">PB9</text>
<text x="145.8" y="149.3">GND</text>
<text x="145.8" y="146.7">GND</text>
<text x="145.8" y="144.2">GND</text>
<text x="274.4" y="146.7">GND</text>
<text x="274.4" y="149.3">GND</text>
<text x="145.8" y="154.3">GND</text>
<text x="145.8" y="151.8">GND</text>
<text x="274.4" y="151.8">GND</text>
<text x="274.4" y="154.3">GND</text>
<text x="145.8" y="162">GND</text>
<text x="145.8" y="159.4">GND</text>
<text x="145.8" y="156.9">GND</text>
<text x="274.4" y="156.9">GND</text>
<text x="274.4" y="159.4">GND</text>
<text x="274.4" y="162">GND</text>
<text x="145.8" y="167">GND</text>
<text x="145.8" y="164.5">GND</text>
<text x="274.4" y="164.5">GND</text>
<text x="274.4" y="167">GND</text>
<text x="145.8" y="169.6">GND</text>
<text x="274.4" y="169.6">GND</text>
<text x="139.1" y="175.3">GND</text>
<text x="149.2" y="174.3" transform="rotate(-90 149.2 174.3)">GND</text>
<text x="151.8" y="174.3" transform="rotate(-90 151.8 174.3)">GND</text>
<text x="154.3" y="174.3" transform="rotate(-90 154.3 174.3)">GND</text>
<text x="156.8" y="174.3" transform="rotate(-90 156.8 174.3)">GND</text>
<text x="159.4" y="174.3" transform="rotate(-90 159.4 174.3)">GND</text>
<text x="161.9" y="174.3" transform="rotate(-90 161.9 174.3)">GND</text>
<text x="164.5" y="174.3" transform="rotate(-90 164.5 174.3)">GND</text>
<text x="167" y="174.3" transform="rotate(-90 167 174.3)">GND</text>
<text x="169.5" y="174.3" transform="rotate(-90 169.5 174.3)">GND</text>
<text x="172.1" y="174.3" transform="rotate(-90 172.1 174.3)">GND</text>
<text x="174.6" y="174.3" transform="rotate(-90 174.6 174.3)">GND</text>
<text x="177.2" y="174.3" transform="rotate(-90 177.2 174.3)">GND</text>
<text x="179.7" y="174.3" transform="rotate(-90 179.7 174.3)">GND</text>
<text x="182.2" y="174.3" transform="rotate(-90 182.2 174.3)">GND</text>
<text x="184.8" y="174.3" transform="rotate(-90 184.8 174.3)">GND</text>
<text x="187.3" y="174.3" transform="rotate(-90 187.3 174.3)">GND</text>
<text x="189.9" y="174.3" transform="rotate(-90 189.9 174.3)">GND</text>
<text x="192.4" y="174.3" transform="rotate(-90 192.4 174.3)">GND</text>
<text x="194.9" y="174.3" transform="rotate(-90 194.9 174.3)">GND</text>
<text x="197.5" y="174.3" transform="rotate(-90 197.5 174.3)">GND</text>
<text x="200" y="174.3" transform="rotate(-90 200 174.3)">GND</text>
<text x="202.6" y="174.3" transform="rotate(-90 202.6 174.3)">GND</text>
<text x="207.6" y="174.3" transform="rotate(-90 207.6 174.3)">GND</text>
<text x="210.2" y="174.3" transform="rotate(-90 210.2 174.3)">GND</text>
<text x="212.7" y="174.3" transform="rotate(-90 212.7 174.3)">GND</text>
<text x="215.3" y="174.3" transform="rotate(-90 215.3 174.3)">GND</text>
<text x="217.8" y="174.3" transform="rotate(-90 217.8 174.3)">GND</text>
<text x="220.3" y="174.3" transform="rotate(-90 220.3 174.3)">GND</text>
<text x="222.9" y="174.3" transform="rotate(-90 222.9 174.3)">GND</text>
<text x="225.4" y="174.3" transform="rotate(-90 225.4 174.3)">GND</text>
<text x="228" y="174.3" transform="rotate(-90 228 174.3)">GND</text>
<text x="230.5" y="174.3" transform="rotate(-90 230.5 174.3)">GND</text>
<text x="233" y="174.3" transform="rotate(-90 233 174.3)">GND</text>
<text x="235.6" y="174.3" transform="rotate(-90 235.6 174.3)">GND</text>
<text x="238.1" y="174.3" transform="rotate(-90 238.1 174.3)">GND</text>
<text x="240.7" y="174.3" transform="rotate(-90 240.7 174.3)">GND</text>
<text x="243.2" y="174.3" transform="rotate(-90 243.2 174.3)">GND</text>
<text x="245.7" y="174.3" transform="rotate(-90 245.7 174.3)">GND</text>
<text x="248.3" y="174.3" transform="rotate(-90 248.3 174.3)">GND</text>
<text x="250.8" y="174.3" transform="rotate(-90 250.8 174.3)">GND</text>
<text x="253.4" y="174.3" transform="rotate(-90 253.4 174.3)">GND</text>
<text x="255.9" y="174.3" transform="rotate(-90 255.9 174.3)">GND</text>
<text x="258.4" y="174.3" transform="rotate(-90 258.4 174.3)">GND</text>
<text x="261" y="174.3" transform="rotate(-90 261 174.3)">GND</text>
<text x="263.5" y="174.3" transform="rotate(-90 263.5 174.3)">GND</text>
<text x="266.1" y="174.3" transform="rotate(-90 266.1 174.3)">GND</text>
<text x="268.6" y="174.3" transform="rotate(-90 268.6 174.3)">GND</text>
<text x="271.1" y="174.3" transform="rotate(-90 271.1 174.3)">GND</text>
<text x="273.7" y="174.3" transform="rotate(-90 273.7 174.3)">GND</text>
<text x="276.2" y="174.3" transform="rotate(-90 276.2 174.3)">GND</text>
<text x="282.7" y="176.6">GND</text>
<text x="212.8" y="186.7">GND</text>
<text x="42.1" y="214.3">Conn_01x04_Male</text>
<text x="48.8" y="212">J3</text>
<text x="77.9" y="224.3">D16</text>
<text x="78.1" y="226.7">SP0502BAHT</text>
<text x="250.8" y="222.4">+3.3V</text>
<text x="59.1" y="231.2">GND</text>
<text x="70.6" y="235">GND</text>
<text x="254.8" y="238.1">10K</text>
<text x="254.9" y="235.8">R107</text>
<text x="171" y="253.6">R23</text>
<text x="171" y="255.9">10K</text>
<text x="190" y="253.6">R24</text>
<text x="190" y="255.9">10K</text>
<text x="212.9" y="253.6">R25</text>
<text x="212.9" y="255.9">10K</text>
<text x="229.4" y="253.6">R50</text>
<text x="229.4" y="255.9">10K</text>
<text x="249" y="257.2">SW1</text>
<text x="42.1" y="263.6">H1</text>
<text x="65" y="263.6">H2</text>
<text x="87.9" y="263.6">H3</text>
<text x="110.7" y="263.6">H4</text>
<text x="249" y="259.5">SW_Push</text>
<text x="42.6" y="265.9">MountingHole_Pad</text>
<text x="65.5" y="265.9">MountingHole_Pad</text>
<text x="88.3" y="265.9">MountingHole_Pad</text>
<text x="111.2" y="265.9">MountingHole_Pad</text>
<text x="171.9" y="267.3">LED</text>
<text x="172.2" y="265">D17</text>
<text x="191" y="267.3">LED</text>
<text x="191.2" y="265">D18</text>
<text x="213.8" y="267.3">LED</text>
<text x="214.1" y="265">D19</text>
<text x="230.4" y="267.3">LED</text>
<text x="230.6" y="265">D15</text>
<text x="35.5" y="275.1">GNDPWR</text>
<text x="58.3" y="275.1">GNDPWR</text>
<text x="81.2" y="275.1">GNDPWR</text>
<text x="104" y="275.1">GNDPWR</text>
<text x="167.1" y="276.9">GND</text>
<text x="186.1" y="276.9">GND</text>
<text x="209" y="276.9">GND</text>
<text x="225.5" y="278.2">GND</text>
<text x="245.8" y="278.2">GND</text>
</g>
<g font-size="1.8">
<text x="124.5" y="64.6">LED_CPU</text>
<text x="124.5" y="69.6">LED_HEARTBEAT</text>
<text x="124.5" y="67.1">EMMC-ACTIVITY</text>
<text x="124.5" y="72.2">LED_USER</text>
<text x="135.9" y="98.8">FEL</text>
<text x="121.9" y="102.7">VDD-EFUSEBP</text>
<text x="289.6" y="135.7">UART0_TX</text>
<text x="289.6" y="138.2">UART0_RX</text>
<text x="78.7" y="215.7">UART0_RX</text>
<text x="78.7" y="218.2">UART0_TX</text>
<text x="168.9" y="243.6">LED_USER</text>
<text x="188" y="243.6">LED_HEARTBEAT</text>
<text x="210.8" y="243.6">LED_CPU</text>
<text x="227.3" y="243.6">EMMC-ACTIVITY</text>
<text x="247.6" y="243.6">FEL</text>
</g>
<g font-size="1.8" fill="#008400">
<text x="103.4" y="99.7">Crystal_24MHz</text>
<text x="116.3" y="104.7">18pF</text>
<text x="141.2" y="138.2">AC23</text>
</g>
</svg>
